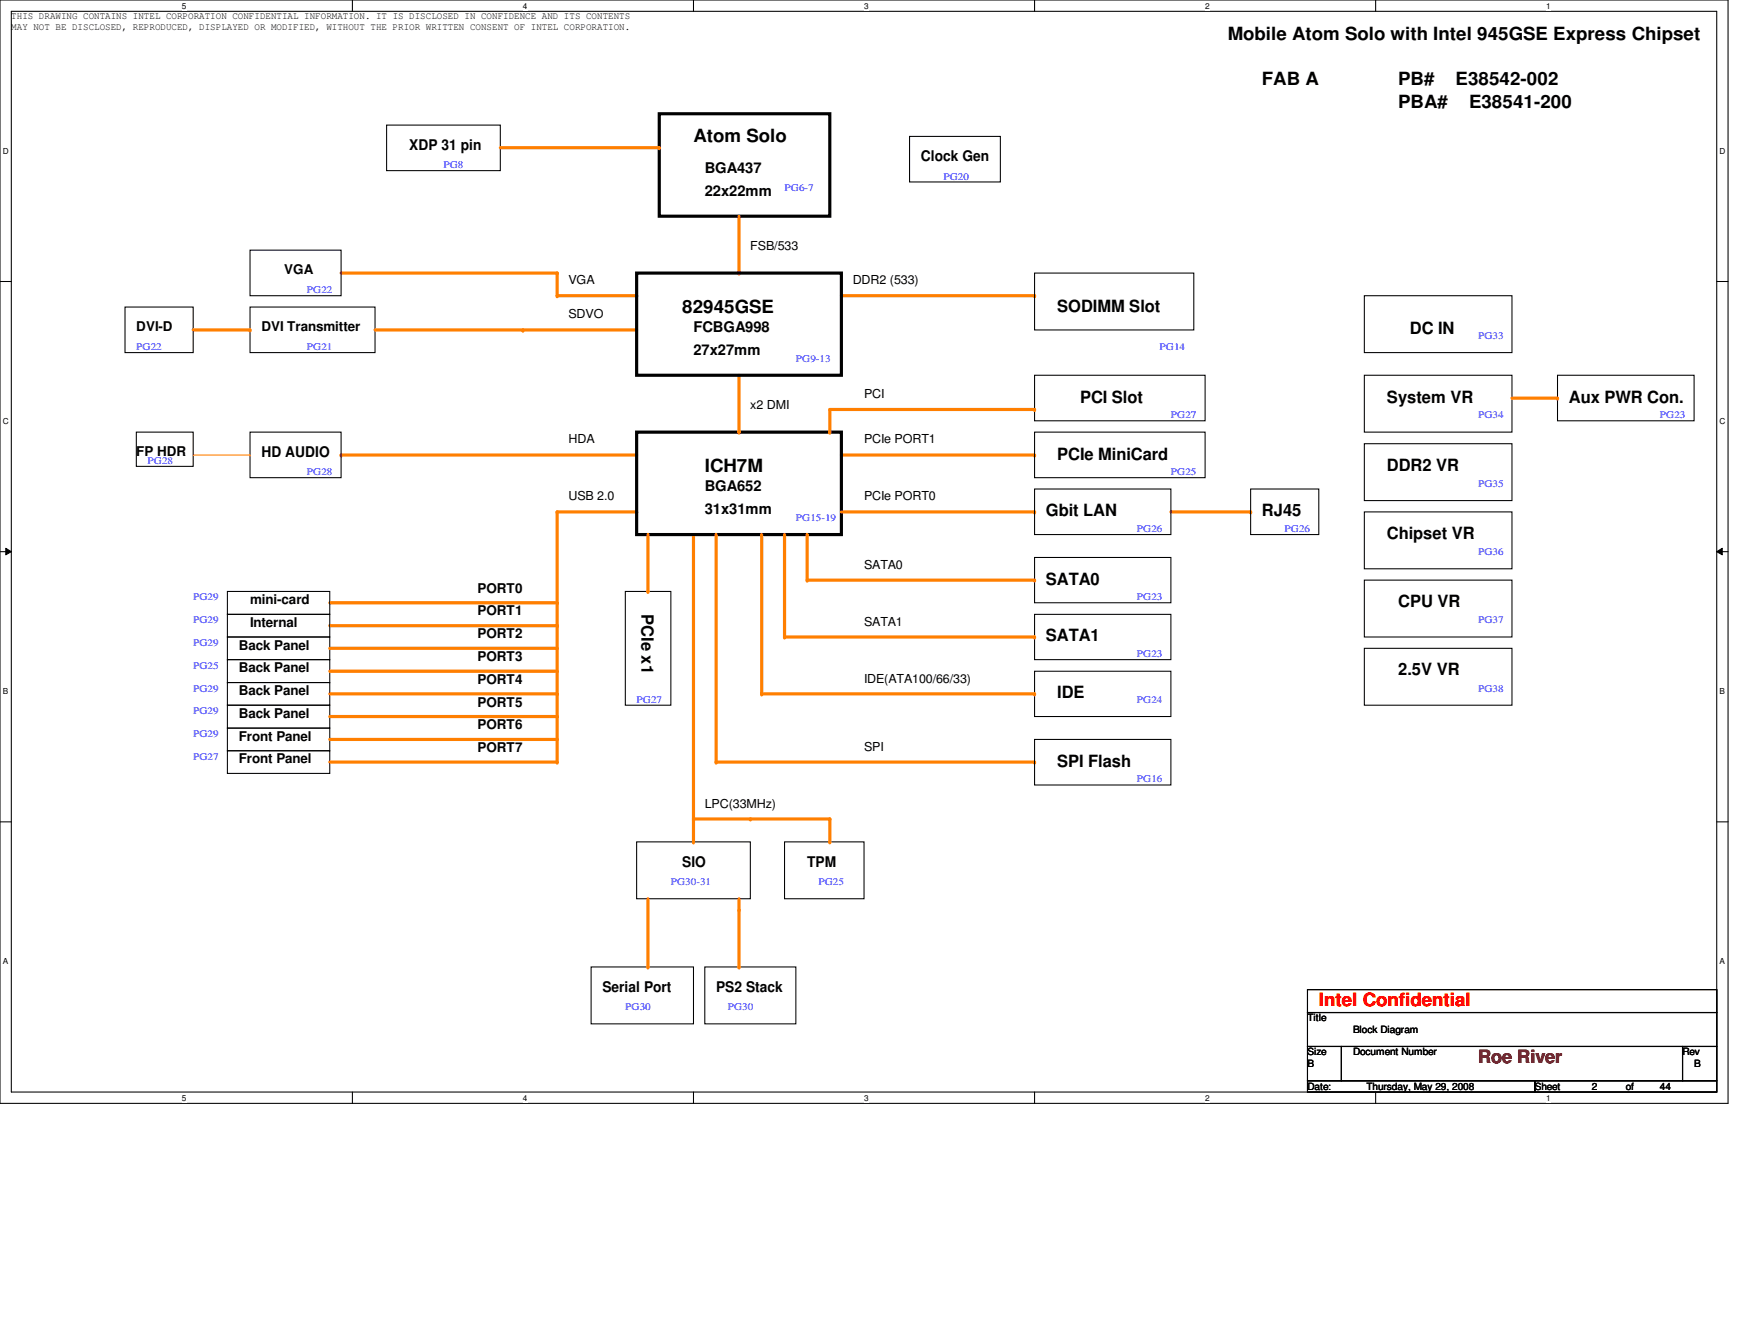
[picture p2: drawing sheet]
<svg xmlns="http://www.w3.org/2000/svg" width="279mm" height="216mm" viewBox="0 0 279 216" stroke-linecap="round" stroke-linejoin="round" font-family="sans-serif">
<path d="M0 0h278v177.4h-278zM1.8 1.8h274.3v173.8h-274.3z" fill="none" stroke="#000" stroke-width=".17"/>
<g fill="#fff">
<path d="M29.3 .2h.7v1.5h-.7z"/>
<path d="M29.3 175.8h.7v1.4h-.7z"/>
</g>
<path d="M56.7 0v1.8M56.7 175.6v1.8" fill="none" stroke="#000" stroke-width=".17"/>
<g fill="#fff">
<path d="M84.1 .2h.7v1.5h-.7z"/>
<path d="M84.1 175.8h.7v1.4h-.7z"/>
</g>
<path d="M111.5 0v1.8M111.5 175.6v1.8" fill="none" stroke="#000" stroke-width=".17"/>
<g fill="#fff">
<path d="M139 .2h.7v1.5h-.7z"/>
<path d="M139 175.8h.7v1.4h-.7z"/>
</g>
<path d="M166.4 0v1.8M166.4 175.6v1.8" fill="none" stroke="#000" stroke-width=".17"/>
<g fill="#fff">
<path d="M193.8 .2h.8v1.5h-.8z"/>
<path d="M193.8 175.8h.8v1.4h-.8z"/>
</g>
<path d="M221.3 0v1.8M221.3 175.6v1.8" fill="none" stroke="#000" stroke-width=".17"/>
<g fill="#fff">
<path d="M248.7 .2h.7v1.5h-.7z"/>
<path d="M248.7 175.8h.7v1.4h-.7z"/>
<path d="M.5 23.5h.9v1.5h-.9z"/>
<path d="M276.6 23.5h.9v1.5h-.9z"/>
<path d="M.5 67h.9v1.5h-.9z"/>
<path d="M276.6 67h.9v1.5h-.9z"/>
</g>
<path d="M0 45.3h1.8M276.1 45.3h1.9" fill="none" stroke="#000" stroke-width=".17"/>
<g fill="#fff">
<path d="M.5 110.4h.8v1.5h-.8z"/>
<path d="M276.6 110.4h.9v1.5h-.9z"/>
</g>
<path d="M0 88.7h1.8M276.1 88.7h1.9" fill="none" stroke="#000" stroke-width=".17"/>
<path d="M.9 88.1l.9 .6-.9 .5zM276.1 88.7l.9-.6v1.1z" fill="#000"/>
<path d="M.9 88.1l.9 .6-.9 .5zM276.1 88.7l.9-.6v1.1z" fill="none" stroke="#000" stroke-width=".16"/>
<g fill="#fff">
<path d="M.5 153.8h.8v1.5h-.8z"/>
<path d="M276.6 153.8h.8v1.5h-.8z"/>
</g>
<path d="M62.2 20.1h18.3v7.3h-18.3zM36.6 109.7h16.4v3.7h-16.4zM0 132.1h1.8M276.1 132.1h1.9M210.3 159.1h65.8v3.7h-65.8zM210.3 162.8h65.8v5.4h-65.8zM210.3 168.2h5.5v5.5h-5.5zM210.3 173.7h36.6v1.9h-36.6zM215.8 168.2h54.8v5.5h-54.8zM246.9 173.7h29.2v1.9h-29.2zM270.6 168.2h5.5v5.5h-5.5z" fill="none" stroke="#000" stroke-width=".17"/>
<path d="M53 96.9h36.6" fill="none" stroke="#ff7f00" stroke-width=".51"/>
<circle cx="89.6" cy="96.9" r=".25" fill="#ff7f00"/>
<path d="M106 18.3h27.5v16.5h-27.5z" fill="none" stroke="#000" stroke-width=".51"/>
<path d="M118.9 34.8v9.1" fill="none" stroke="#ff7f00" stroke-width=".51"/>
<circle cx="118.9" cy="43.9" r=".25" fill="#ff7f00"/>
<path d="M146.3 21.9h14.6v7.4h-14.6z" fill="none" stroke="#000" stroke-width=".17"/>
<path d="M54.9 73.2h47.5" fill="none" stroke="#ff7f00" stroke-width=".51"/>
<circle cx="54.9" cy="73.2" r=".25" fill="#ff7f00"/>
<path d="M40.2 49.4h20.1v7.3h-20.1z" fill="none" stroke="#000" stroke-width=".17"/>
<path d="M84.1 53h18.3" fill="none" stroke="#ff7f00" stroke-width=".51"/>
<circle cx="84.1" cy="53" r=".25" fill="#ff7f00"/>
<path d="M102.4 135.3h18.3v9.2h-18.3z" fill="none" stroke="#000" stroke-width=".17"/>
<path d="M111.5 85.9v45.8" fill="none" stroke="#ff7f00" stroke-width=".51"/>
<circle cx="111.5" cy="131.7" r=".25" fill="#ff7f00"/>
<path d="M111.5 131.7v3.6" fill="none" stroke="#ff7f00" stroke-width=".51"/>
<circle cx="111.5" cy="135.3" r=".25" fill="#ff7f00"/>
<path d="M135.3 73.2h31.1" fill="none" stroke="#ff7f00" stroke-width=".51"/>
<circle cx="166.4" cy="73.2" r=".25" fill="#ff7f00"/>
<path d="M135.3 47.5h31.1" fill="none" stroke="#ff7f00" stroke-width=".51"/>
<circle cx="166.4" cy="47.5" r=".25" fill="#ff7f00"/>
<path d="M111.5 131.7h9.2" fill="none" stroke="#ff7f00" stroke-width=".51"/>
<circle cx="120.7" cy="131.7" r=".25" fill="#ff7f00"/>
<path d="M188.3 82.3h12.9" fill="none" stroke="#ff7f00" stroke-width=".51"/>
<circle cx="201.2" cy="82.3" r=".25" fill="#ff7f00"/>
<path d="M166.4 43.9h25.6v9.1h-25.6z" fill="none" stroke="#000" stroke-width=".17"/>
<path d="M89.6 82.3v40.2" fill="none" stroke="#ff7f00" stroke-width=".51"/>
<circle cx="89.6" cy="82.3" r=".25" fill="#ff7f00"/>
<path d="M89.6 82.3h12.8" fill="none" stroke="#ff7f00" stroke-width=".51"/>
<circle cx="102.4" cy="82.3" r=".25" fill="#ff7f00"/>
<path d="M36.6 106h16.4v3.7h-16.4zM36.6 102.4h16.4v3.6h-16.4zM36.6 120.7h16.4v3.6h-16.4z" fill="none" stroke="#000" stroke-width=".17"/>
<path d="M60.3 53h23.8" fill="none" stroke="#ff7f00" stroke-width=".51"/>
<circle cx="84.1" cy="53" r=".25" fill="#ff7f00"/>
<path d="M95.1 155.4h16.4v9.2h-16.4zM113.4 155.4h14.6v9.2h-14.6z" fill="none" stroke="#000" stroke-width=".17"/>
<path d="M104.2 144.5v10.9" fill="none" stroke="#ff7f00" stroke-width=".51"/>
<circle cx="104.2" cy="155.4" r=".25" fill="#ff7f00"/>
<path d="M118.9 144.5v1.8" fill="none" stroke="#ff7f00" stroke-width=".51"/>
<circle cx="118.9" cy="146.3" r=".25" fill="#ff7f00"/>
<path d="M219.5 47.5h23.7v9.2h-23.7zM201.2 78.6h10.9v7.3h-10.9zM219.5 60.3h23.7v9.2h-23.7zM219.5 71.3h23.7v9.2h-23.7zM219.5 93.3h23.7v9.1h-23.7z" fill="none" stroke="#000" stroke-width=".17"/>
<path d="M54.9 43.9h34.7" fill="none" stroke="#ff7f00" stroke-width=".51"/>
<circle cx="89.6" cy="43.9" r=".25" fill="#ff7f00"/>
<path d="M89.6 43.9v3.6" fill="none" stroke="#ff7f00" stroke-width=".51"/>
<circle cx="89.6" cy="47.5" r=".25" fill="#ff7f00"/>
<path d="M89.6 47.5h12.8" fill="none" stroke="#ff7f00" stroke-width=".51"/>
<circle cx="102.4" cy="47.5" r=".25" fill="#ff7f00"/>
<path d="M36.6 113.4h16.4v3.7h-16.4zM36.6 117.1h16.4v3.6h-16.4z" fill="none" stroke="#000" stroke-width=".17"/>
<path d="M102.4 69.5h32.9v16.4h-32.9z" fill="none" stroke="#000" stroke-width=".51"/>
<path d="M118.9 60.3v9.2" fill="none" stroke="#ff7f00" stroke-width=".51"/>
<circle cx="118.9" cy="69.5" r=".25" fill="#ff7f00"/>
<path d="M166.4 69.5h27.4v7.3h-27.4zM166.4 89.6h21.9v7.3h-21.9zM166.4 107.9h21.9v7.3h-21.9z" fill="none" stroke="#000" stroke-width=".17"/>
<path d="M129.8 85.9v7.4" fill="none" stroke="#ff7f00" stroke-width=".51"/>
<circle cx="129.8" cy="93.3" r=".25" fill="#ff7f00"/>
<path d="M129.8 93.3h36.6" fill="none" stroke="#ff7f00" stroke-width=".51"/>
<circle cx="166.4" cy="93.3" r=".25" fill="#ff7f00"/>
<path d="M122.5 85.9v25.6" fill="none" stroke="#ff7f00" stroke-width=".51"/>
<circle cx="122.5" cy="111.5" r=".25" fill="#ff7f00"/>
<path d="M122.5 111.5h43.9" fill="none" stroke="#ff7f00" stroke-width=".51"/>
<circle cx="166.4" cy="111.5" r=".25" fill="#ff7f00"/>
<path d="M40.2 69.5h14.7v7.3h-14.7z" fill="none" stroke="#000" stroke-width=".17"/>
<path d="M135.3 82.3h31.1" fill="none" stroke="#ff7f00" stroke-width=".51"/>
<circle cx="166.4" cy="82.3" r=".25" fill="#ff7f00"/>
<path d="M40.2 40.2h14.7v7.3h-14.7zM166.4 78.6h21.9v7.3h-21.9z" fill="none" stroke="#000" stroke-width=".17"/>
<path d="M102.4 43.9h32.9v16.4h-32.9z" fill="none" stroke="#000" stroke-width=".51"/>
<path d="M53 100.6h36.6" fill="none" stroke="#ff7f00" stroke-width=".51"/>
<circle cx="89.6" cy="100.6" r=".25" fill="#ff7f00"/>
<path d="M53 104.2h36.6" fill="none" stroke="#ff7f00" stroke-width=".51"/>
<circle cx="89.6" cy="104.2" r=".25" fill="#ff7f00"/>
<path d="M53 107.9h36.6" fill="none" stroke="#ff7f00" stroke-width=".51"/>
<circle cx="89.6" cy="107.9" r=".25" fill="#ff7f00"/>
<path d="M53 111.5h36.6" fill="none" stroke="#ff7f00" stroke-width=".51"/>
<circle cx="89.6" cy="111.5" r=".25" fill="#ff7f00"/>
<path d="M53 115.2h36.6" fill="none" stroke="#ff7f00" stroke-width=".51"/>
<circle cx="89.6" cy="115.2" r=".25" fill="#ff7f00"/>
<path d="M53 118.9h36.6" fill="none" stroke="#ff7f00" stroke-width=".51"/>
<circle cx="89.6" cy="118.9" r=".25" fill="#ff7f00"/>
<path d="M53 122.5h36.6" fill="none" stroke="#ff7f00" stroke-width=".51"/>
<circle cx="89.6" cy="122.5" r=".25" fill="#ff7f00"/>
<path d="M120.7 131.7h12.8" fill="none" stroke="#ff7f00" stroke-width=".51"/>
<circle cx="133.5" cy="131.7" r=".25" fill="#ff7f00"/>
<path d="M126.2 135.3h12.8v9.2h-12.8z" fill="none" stroke="#000" stroke-width=".17"/>
<path d="M133.5 131.7v3.6" fill="none" stroke="#ff7f00" stroke-width=".51"/>
<circle cx="133.5" cy="135.3" r=".25" fill="#ff7f00"/>
<path d="M115.2 85.9v36.6" fill="none" stroke="#ff7f00" stroke-width=".51"/>
<circle cx="115.2" cy="122.5" r=".25" fill="#ff7f00"/>
<path d="M115.2 122.5h51.2" fill="none" stroke="#ff7f00" stroke-width=".51"/>
<circle cx="166.4" cy="122.5" r=".25" fill="#ff7f00"/>
<path d="M166.4 118.9h21.9v7.3h-21.9zM219.5 104.2h23.7v9.2h-23.7z" fill="none" stroke="#000" stroke-width=".17"/>
<path d="M118.9 146.3v9.1" fill="none" stroke="#ff7f00" stroke-width=".51"/>
<circle cx="118.9" cy="155.4" r=".25" fill="#ff7f00"/>
<path d="M21.9 69.5h9.2v5.5h-9.2zM166.4 98.8h21.9v7.2h-21.9z" fill="none" stroke="#000" stroke-width=".17"/>
<path d="M31.1 73.2h9.1M40.2 73.2h.1" fill="none" stroke="#ff7f00" stroke-width=".17"/>
<path d="M126.2 102.4h40.2" fill="none" stroke="#ff7f00" stroke-width=".51"/>
<circle cx="166.4" cy="102.4" r=".25" fill="#ff7f00"/>
<path d="M126.2 85.9v16.5" fill="none" stroke="#ff7f00" stroke-width=".51"/>
<circle cx="126.2" cy="102.4" r=".25" fill="#ff7f00"/>
<path d="M20.1 49.4h11v7.3h-11z" fill="none" stroke="#000" stroke-width=".17"/>
<path d="M31.1 53h9.1" fill="none" stroke="#ff7f00" stroke-width=".51"/>
<circle cx="40.2" cy="53" r=".25" fill="#ff7f00"/>
<path d="M166.4 60.3h27.4v7.3h-27.4zM36.6 98.8h16.4v3.6h-16.4zM36.6 95.1h16.4v3.7h-16.4z" fill="none" stroke="#000" stroke-width=".17"/>
<path d="M133.5 65.8h32.9" fill="none" stroke="#ff7f00" stroke-width=".51"/>
<circle cx="166.4" cy="65.8" r=".25" fill="#ff7f00"/>
<path d="M133.5 65.8v3.7" fill="none" stroke="#ff7f00" stroke-width=".51"/>
<circle cx="133.5" cy="69.5" r=".25" fill="#ff7f00"/>
<path d="M80.5 23.7h25.5" fill="none" stroke="#ff7f00" stroke-width=".51"/>
<circle cx="106" cy="23.7" r=".25" fill="#ff7f00"/>
<path d="M250.5 60.3h22v7.3h-22z" fill="none" stroke="#000" stroke-width=".17"/>
<path d="M243.2 64h7.3" fill="none" stroke="#ff7f00" stroke-width=".51"/>
<circle cx="250.5" cy="64" r=".25" fill="#ff7f00"/>
<path d="M100.6 95.1h7.3v18.3h-7.3z" fill="none" stroke="#000" stroke-width=".17"/>
<path d="M104.2 85.9v9.2" fill="none" stroke="#ff7f00" stroke-width=".51"/>
<circle cx="104.2" cy="95.1" r=".25" fill="#ff7f00"/>
<path d="M219.5 82.3h23.7v9.1h-23.7z" fill="none" stroke="#000" stroke-width=".17"/>
<g font-size="2.9">
<text x="197.5" y="6.4">Mobile Atom Solo with Intel 945GSE Express Chipset</text>
<text x="203" y="13.7">FAB A</text>
<text x="224.9" y="13.7">PB#</text>
<text x="224.9" y="17.3">PBA#</text>
<text x="234.1" y="13.7">E38542-002</text>
<text x="236.3" y="17.3">E38541-200</text>
<text x="111.5" y="22.8">Atom Solo</text>
<text x="109.7" y="50.2">82945GSE</text>
<text x="113.4" y="75.9">ICH7M</text>
</g>
<text font-size="2.9" fill="#f00" x="212.1" y="161.8">Intel Confidential</text>
<text font-size="2.9" fill="#7f0000" x="237.7" y="170.9">Roe River</text>
<g font-size="2.7">
<text x="170.1" y="50.1">SODIMM Slot</text>
<text x="226.8" y="53.7">DC IN</text>
<text x="173.7" y="64.7">PCI Slot</text>
<text x="223.1" y="64.7">System VR</text>
<text x="252.3" y="64.7">Aux PWR Con.</text>
<text x="170.1" y="73.9">PCIe MiniCard</text>
<text x="223.1" y="75.7">DDR2 VR</text>
<text x="168.2" y="83">Gbit LAN</text>
<text x="203" y="83">RJ45</text>
<text x="223.1" y="86.7">Chipset VR</text>
<text x="168.2" y="94">SATA0</text>
<text x="103.2" y="98.8" transform="rotate(90 103.2 98.8)">PCIe x1</text>
<text x="224.9" y="97.6">CPU VR</text>
<text x="168.2" y="103.1">SATA1</text>
<text x="170.1" y="112.3">IDE</text>
<text x="224.9" y="108.6">2.5V VR</text>
<text x="170.1" y="123.2">SPI Flash</text>
</g>
<g font-size="2.4">
<text x="65.8" y="24.1">XDP 31 pin</text>
<text x="113.4" y="27.8">BGA437</text>
<text x="148.1" y="26">Clock Gen</text>
<text x="113.4" y="31.5">22x22mm</text>
<text x="111.5" y="53.4">FCBGA998</text>
<text x="111.5" y="57.1">27x27mm</text>
<text x="42" y="73.5">HD AUDIO</text>
<text x="113.4" y="79">BGA652</text>
<text x="113.4" y="82.7">31x31mm</text>
<text x="109.7" y="139.4">SIO</text>
<text x="129.8" y="139.4">TPM</text>
<text x="96.9" y="159.5">Serial Port</text>
<text x="115.2" y="159.5">PS2 Stack</text>
</g>
<g font-size="2.2">
<text x="45.7" y="44.1">VGA</text>
<text x="21.9" y="53.2">DVI-D</text>
<text x="42" y="53.2">DVI Transmitter</text>
<text x="21.9" y="73.4">FP HDR</text>
<text x="76.8" y="95.3">PORT0</text>
<text x="40.2" y="97.1">mini-card</text>
<text x="40.2" y="100.8">Internal</text>
<text x="76.8" y="98.9">PORT1</text>
<text x="38.4" y="104.4">Back Panel</text>
<text x="76.8" y="102.6">PORT2</text>
<text x="76.8" y="106.3">PORT3</text>
<text x="38.4" y="111.8">Back Panel</text>
<text x="38.4" y="108.1">Back Panel</text>
<text x="76.8" y="109.9">PORT4</text>
<text x="76.8" y="113.6">PORT5</text>
<text x="38.4" y="115.4">Back Panel</text>
<text x="38.4" y="119.1">Front Panel</text>
<text x="76.8" y="117.2">PORT6</text>
<text x="38.4" y="122.7">Front Panel</text>
<text x="76.8" y="120.9">PORT7</text>
</g>
<g font-size="2">
<text x="120.7" y="40.2">FSB/533</text>
<text x="91.4" y="45.7">VGA</text>
<text x="137.2" y="45.7">DDR2 (533)</text>
<text x="91.4" y="51.2">SDVO</text>
<text x="120.7" y="65.8">x2 DMI</text>
<text x="139" y="64">PCI</text>
<text x="91.4" y="71.3">HDA</text>
<text x="139" y="71.3">PCIe PORT1</text>
<text x="91.4" y="80.4">USB 2.0</text>
<text x="139" y="80.4">PCIe PORT0</text>
<text x="139" y="91.4">SATA0</text>
<text x="139" y="100.6">SATA1</text>
<text x="139" y="109.7">IDE(ATA100/66/33)</text>
<text x="139" y="120.7">SPI</text>
<text x="113.4" y="129.8">LPC(33MHz)</text>
</g>
<g font-size="1.6">
<text x="1.8" y="4.8">MAY NOT BE DISCLOSED, REPRODUCED, DISPLAYED OR MODIFIED, WITHOUT THE PRIOR WRITTEN CONSENT OF INTEL CORPORATION.</text>
<text x="1.8" y="3.1">THIS DRAWING CONTAINS INTEL CORPORATION CONFIDENTIAL INFORMATION. IT IS DISCLOSED IN CONFIDENCE AND ITS CONTENTS</text>
<text x="210.3" y="164.2">Title</text>
<text x="217.6" y="166">Block Diagram</text>
<text x="210.3" y="169.7">Size</text>
<text x="210.3" y="171.5">B</text>
<text x="217.6" y="169.7">Document Number</text>
<text x="270.6" y="169.7">Rev</text>
<text x="272.5" y="171.5">B</text>
<text x="210.3" y="175.2">Date:</text>
<text x="219.8" y="175.2">Thursday, May 29, 2008</text>
<text x="246.9" y="175.2">Sheet</text>
<text x="256" y="175.2">2</text>
<text x="261.5" y="175.2">of</text>
<text x="267" y="175.2">44</text>
</g>
<g font-size="1.6" fill="#00f">
<text x="71.3" y="27.1">PG8</text>
<text x="151.8" y="28.9">PG20</text>
<text x="126.2" y="30.7">PG6-7</text>
<text x="49.4" y="47.2">PG22</text>
<text x="21.9" y="56.3">PG22</text>
<text x="49.4" y="56.3">PG21</text>
<text x="128" y="58.1">PG9-13</text>
<text x="186.5" y="56.3">PG14</text>
<text x="237.7" y="54.5">PG33</text>
<text x="188.3" y="67.3">PG27</text>
<text x="237.7" y="67.3">PG34</text>
<text x="267" y="67.3">PG23</text>
<text x="23.7" y="74.6">PG28</text>
<text x="49.4" y="76.4">PG28</text>
<text x="188.3" y="76.4">PG25</text>
<text x="128" y="83.7">PG15-19</text>
<text x="237.7" y="78.2">PG35</text>
<text x="182.9" y="85.6">PG26</text>
<text x="206.6" y="85.6">PG26</text>
<text x="237.7" y="89.2">PG36</text>
<text x="31.1" y="96.5">PG29</text>
<text x="31.1" y="100.2">PG29</text>
<text x="182.9" y="96.5">PG23</text>
<text x="237.7" y="100.2">PG37</text>
<text x="31.1" y="107.5">PG25</text>
<text x="31.1" y="103.8">PG29</text>
<text x="182.9" y="105.7">PG23</text>
<text x="31.1" y="111.2">PG29</text>
<text x="102.4" y="113">PG27</text>
<text x="182.9" y="113">PG24</text>
<text x="237.7" y="111.2">PG38</text>
<text x="31.1" y="114.8">PG29</text>
<text x="31.1" y="118.5">PG29</text>
<text x="31.1" y="122.1">PG27</text>
<text x="182.9" y="125.8">PG16</text>
<text x="107.9" y="142.2">PG30-31</text>
<text x="131.7" y="142.2">PG25</text>
<text x="100.6" y="162.3">PG30</text>
<text x="117.1" y="162.3">PG30</text>
</g>
<g font-size="1.3">
<text x="29.3" y="1.4">5</text>
<text x="84.1" y="1.4">4</text>
<text x="139" y="1.4">3</text>
<text x="193.8" y="1.4">2</text>
<text x="248.7" y="1.4">1</text>
<text x=".5" y="24.7">D</text>
<text x="276.6" y="24.7">D</text>
<text x=".5" y="68.2">C</text>
<text x="276.6" y="68.2">C</text>
<text x=".5" y="111.6">B</text>
<text x="276.6" y="111.6">B</text>
<text x=".5" y="155">A</text>
<text x="276.6" y="155">A</text>
<text x="29.3" y="177">5</text>
<text x="84.1" y="177">4</text>
<text x="139" y="177">3</text>
<text x="193.8" y="177">2</text>
<text x="248.7" y="177">1</text>
</g>
</svg>
